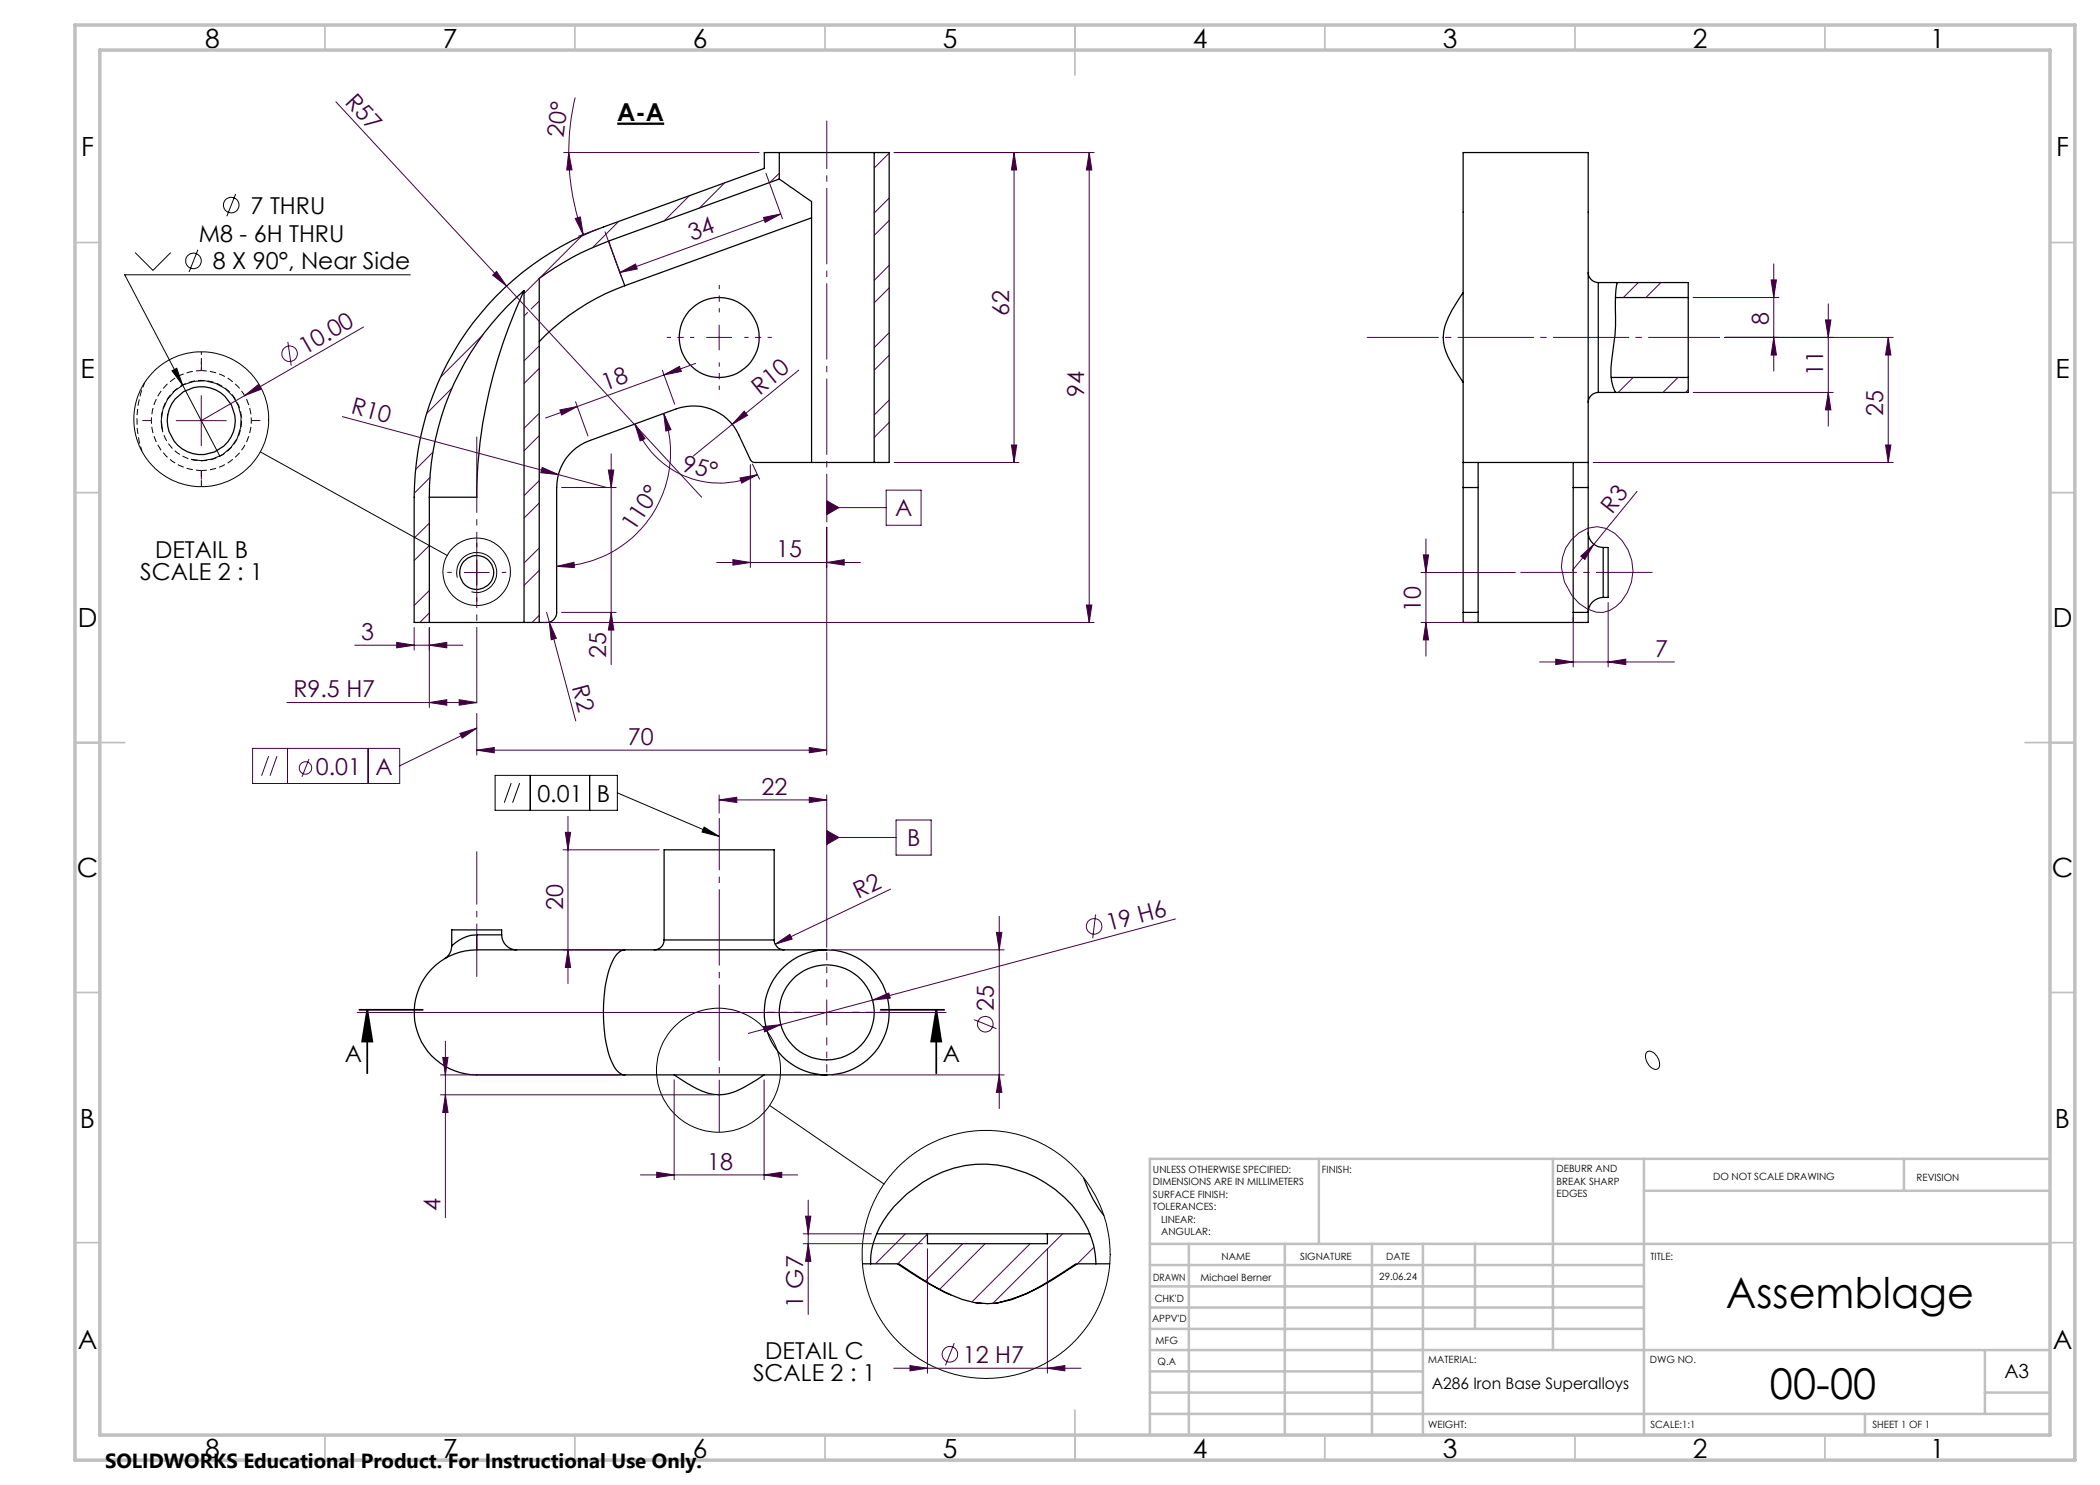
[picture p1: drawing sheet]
<svg xmlns="http://www.w3.org/2000/svg" width="420mm" height="297mm" viewBox="0 0 420 297" stroke-linecap="round" stroke-linejoin="round" font-family="sans-serif">
<g fill="none" stroke="#000" stroke-width=".25">
<path d="M155.9 35.8l6.4 4.5v52.2M155.9 30.5h18.9M155.9 30.5h-3v3.2l-32.2 11.7a57.5 57.5 0 0 0-37.9 54v25.1h3.1M155.9 30.5v5.3M155.9 35.8l-34.2 12.4M174.8 30.5v62M174.8 30.5h3v62h-3M104.8 58.1a100.7 100.7 0 0 0-9.4 41v.3h-9.5M104.8 58.1a54.3 54.3 0 0 0-18.9 41.3M104.8 58.1v66.4M121.7 48.2a54 54 0 0 0-13.9 7.5v68.8M121.7 48.2l3.3 8.9"/>
<path d="M125 57.1a45.3 45.3 0 0 0-17.2 11.2M162.3 43.6l-37.3 13.5M292.6 58.5a22.6 22.6 0 0 0-3.9 7.8 10.5 10.5 0 0 0 2.1 7.2l1.8 3M317.6 54.5a2.05 2.05 0 0 0 2.1 2M319.7 56.5v22M319.7 56.5h17.9v3M323.1 59.5h14.5M323.4 56.5a22.6 22.6 0 0 0-.3 6.9 43.5 43.5 0 0 1-.8 8.7 9.4 9.4 0 0 0 .8 6.4M337.6 59.5v16M319.7 78.5a2.05 2.05 0 0 0-2.1 2M322.2 75.5h15.4M337.6 75.5v3h-17.9"/>
<path d="M85.9 99.4v25.1M162.3 92.5h12.5M162.3 92.5h-11.3a.91 .91 0 0 1-.9-.6l-2.4-4.9a10 10 0 0 0-12.4-5.2l-17.4 6.3a9.9 9.9 0 0 0-6.6 9.4v25a1.99 1.99 0 0 1-2 2h-4.5M292.6 92.5h25M292.6 92.5v-62h25v62M292.6 92.5v5M292.6 97.5v25M292.6 97.5h3M295.6 92.5v5M295.6 97.5v25M314.6 92.5v5M314.6 97.5h3"/>
<path d="M314.6 97.5v25M317.6 92.5v5M317.6 97.5v25M317.6 106.5a3 3 0 0 0 3 3M320.6 109.5v10M320.6 119.5a3 3 0 0 0-3 3M320.6 109.5h1v10h-1M85.9 124.5h18.9M292.6 122.5v2h3M292.6 122.5h3M295.6 122.5v2M295.6 124.5h19"/>
<path d="M314.6 122.5v2M314.6 122.5h3M317.6 122.5v2h-3M90.3 189.2a2.97 2.97 0 0 1-1.3 2.5M95.4 190a12.5 12.5 0 0 0-12.5 13.1 12.5 12.5 0 0 0 13.7 11.9h28.4M95.4 190h29.6M95.4 187v3M95.4 187a7.6 7.6 0 0 0-5.1 2.2M95.4 187h4.9M100.3 187a3 3 0 0 0 3 3M100.3 187v-1h-10v3.2M125 190a3.2 3.2 0 0 0-2.6 2.4 29.8 29.8 0 0 0-1.4 15 14 14 0 0 0 2.4 6.8 2.14 2.14 0 0 0 1.6 .8"/>
<path d="M125 190h40.3M132.8 188a1.93 1.93 0 0 1-2 2M132.8 188v-18h22v18M132.8 188h22M154.8 188a1.99 1.99 0 0 0 2 2M125 215h40.3M134.8 215a20.5 20.5 0 0 0 8.1 3.9 10.7 10.7 0 0 0 7-2.1l2.9-1.8M216.7 235.6a25.5 25.5 0 0 0 4.1 7.5M172.5 252.8h7a56.6 56.6 0 0 0 13 7.1 16.1 16.1 0 0 0 12.9-1.2l5.1-2.8 5-3.1h6.5M174.1 252.8a14.9 14.9 0 0 1 3.6-10.1 23.7 23.7 0 0 1 21.8-9.7 23.5 23.5 0 0 1 18.8 14.6 15.6 15.6 0 0 1 .9 5.2M175.3 246.8h10.2M179.8 252.8l6.3 4.1 4 2.1"/>
<path d="M185.5 246.8h24M185.5 246.8v1.9h24v-1.9M209.5 246.8h8.5M215.2 252.8l-5 3.2a31 31 0 0 1-10 4.4l-1.6 .3M195.2 260.6l1.2 .1"/>
<circle cx="143.8" cy="67.5" r="8"/>
<circle cx="40.2" cy="84.1" r="6.8"/>
<circle cx="95.3" cy="114.5" r="3.4"/>
<circle cx="165.3" cy="202.5" r="9.5"/>
<circle cx="165.3" cy="202.5" r="12.5"/>
</g>
<g fill="none" stroke="#000" stroke-width=".2">
<path d="M47.1 38.8l-1.7 4.4M27 50.5l3.6 3.6 3.5-3.6M39.6 49.9l-1.8 4.5M82.1 55h-57.2l19.1 36.3M34.4 74.2l.9-.5 1.2 3.3zM32.5 86.2a8 8 0 0 1 7.1-10 8 8 0 0 1 8.6 8.6 8 8 0 0 1-10 7.1M52.1 90.4l37.3 20.7M91.5 115.5a4 4 0 0 1 3.5-5 4 4 0 0 1 4.3 4.3 4 4 0 0 1-5 3.6M99 155.1h24.5v7h-24.5zM102.2 156.6l-1.3 3.9M103.9 156.6l-1.4 3.9M106 155.1v7"/>
<path d="M117.9 155.1v7M123.5 158.6l20.3 8.7M140.8 165.4l3 1.9-3.4-.9zM329.4 210.4a1.59 1.59 0 0 1 2 .9 1.76 1.76 0 0 1 0 2.5 2.22 2.22 0 0 1-2.2-2l-.1-.8zM153.9 221.1l22.9 15.7"/>
<circle cx="38.7" cy="52.2" r="1.56"/>
<circle cx="46.2" cy="41" r="1.55"/>
<circle cx="40.2" cy="83.8" r="13.5"/>
<circle cx="95.3" cy="114.4" r="6.8"/>
<circle cx="143.7" cy="214" r="12.4"/>
<circle cx="197.2" cy="250.9" r="24.8"/>
</g>
<g fill="none" stroke="#400040" stroke-width=".2">
<path d="M115 19.5a46.4 46.4 0 0 0-1.3 11M67.2 20.4l34.1 36.8M112.7 30.5h39.1M113.7 30.5l.7 3.5h-1.1zM113.7 30.5a49.3 49.3 0 0 0 2.9 16.4M137.9 39.2l-5.1 5M144.9 36.6l-5 5M153.2 34.6l3.3 9.1M155.9 34.6l-1.9 1.9M177.8 30.6l-3 3M177.8 39.6l-3 3M178.8 30.5h40"/>
<path d="M202.8 30.5l.5 3.5h-1zM202.8 30.5v62M217.8 30.5l.6 3.5h-1.1zM217.8 30.5v94M98.5 55l.8-.7 2 2.9zM101.3 57.2l39 42.2M115 43.7l1.1-.3 .5 3.5zM116.3 47.2l-11.5 11.5M119.7 45.8l-4 1.4M121 46.4l3.3 9.1M123.7 44.3l-5.2 5.2M124 54.5l3.1-1.7 .4 1z"/>
<path d="M152.7 43.5l3.5-.7-3.2 1.7zM156.2 42.8l-32.2 11.7M177.8 53.1l-3 3M177.8 44.1l-3 3M177.8 57.6l-3 3M327.7 56.5l-3 3M332.2 56.5l-3 3M338.6 59.5h17.2M354.2 56h1.1l-.5 3.5zM354.8 52.8v21.4M40.3 79.1v10M48.9 79.1l2.8-2.2 .5 1z"/>
<path d="M48.9 79.1l-8.6 5M57.6 68.4l.6 4.7M72.7 65.4l-23.8 13.7M90.4 77.6l-5.1 5.1M96.6 67l-8.5 8.5M105.5 62.5l-.7 .7M107.8 69.2l-3 3M107.8 60.2l-1.6 1.6M107.8 73.7l-3 3M132.5 74l2.4 6.9M132.8 75l3.1-1.7 .4 1zM139.1 72.7l-30 10.9"/>
<path d="M141.3 67.5h5M143.8 65v5M159.8 74l-13.4 10.9M177.8 66.5l-3 3M177.8 71l-3 3M326.6 75.5l-3 3M335.6 75.5l-3 3M337.6 78l-.5 .5M338.6 78.5h28M345 67.5h33.6M354.8 67.5l.5 3.5h-1.1zM365.1 64h1.1l-.5 3.5z"/>
<path d="M365.7 78.5l.5 3.5h-1.1zM365.7 60.8v24.4M377.6 67.5l.6 3.5h-1.1zM377.6 67.5v25M35.2 84.1h10.1M68.5 83.3l43.2 11.6M86 95.5l-3.1 3.1M86.6 90.4l-3.5 3.5M107.8 82.7l-3 3M107.8 96.1l-3 3M107.8 87.1l-3 3.1M108.4 93.5l3.3 1.4-3.5-.4z"/>
<path d="M111.7 94.9l9.7 2.6M112 82l3.4-.7-3.1 1.7zM112.3 97.5h10.9M115.1 80.4l2.5 6.8M121.7 94h1.1l-.6 3.5zM122.2 90.8v42.1M127 84.8l2 2.9-1 .5zM127 84.8a18 18 0 0 0 24.5 10.1M132.8 82.7l1.4 3.2-1 .3zM132.8 82.7a22.8 22.8 0 0 1-21.5 30.6M146.4 84.9l-7.7 6.3M148 95.6l3.5-.7-3.2 1.7z"/>
<path d="M148.8 82.2l.7 .9-3.1 1.8zM150.1 92.9v20.6M150.5 92.8l1.4 3M177.2 98h7v7.1h-7zM177.8 80l-3 3M177.8 84.5l-3 3M178.8 92.5h25M202.3 89h1l-.5 3.5zM318.6 92.5h60M327.4 98.3l-8.6 10.6M377.1 89h1.1l-.6 3.5zM85.9 104.6l-3.1 3"/>
<path d="M85.9 118.1l-3.1 3M85.9 109.1l-3.1 3M92.9 114.5h4.9M95.4 112v5M107.8 109.6l-3 3M107.8 100.6l-3 3M107.8 114.1l-3 3M111.3 113.3l3.5-.8 .1 1zM143.3 112.5h28.8M146.6 111.9l3.5 .6-3.5 .5zM165.3 100.2l2.5 1.3-2.5 1.4zM165.3 112.5l3.5-.6v1.1z"/>
<path d="M165.3 105.4v45.6M165.3 101.5h11.9M284.2 114.5h18.9M284.7 111h1l-.5 3.5zM285.2 107.8v23.4M314.3 108a6.1 6.1 0 0 1 8.7-1.3 9.3 9.3 0 0 1-1.1 15.4l-1.3 .4a7.4 7.4 0 0 1-6.2-3.4 8.6 8.6 0 0 1-.1-11.1zM316.2 111.2l2.6-2.3-1.8 3zM318.8 108.9l-4.3 5.1M70.9 129h21.7M79.3 128.5l3.5 .5-3.5 .6zM82.8 125.5v4.5M85.9 122.6l-1.9 1.9"/>
<path d="M85.9 129l3.5-.5v1.1zM85.9 125.5v16M91.8 139.9l3.6 .6-3.6 .5zM107.8 123.1l-1.4 1.4M108.8 124.5h110M109.3 122.5l.6 1.9M109.9 124.4l1.4 3.3-1.1 .2zM109.9 124.4l5.2 19.8M112.3 122.5h10.9M122.2 122.5l.6 3.5h-1.1zM217.3 121h1.1l-.6 3.5zM284.2 124.5h10.4"/>
<path d="M285.2 124.5l.5 3.5h-1zM307.9 132.4h27M311.2 131.8l3.4 .6-3.4 .5zM314.6 123.5v9.9M321.6 132.4l3.6-.6v1.1zM321.6 120.5v12.9M50.5 149.7h29.4v7h-29.4zM53.7 151.2l-1.4 3.9M55.4 151.2l-1.4 3.9M57.4 140.5h38M57.5 149.7v7M61.8 151.8l-1.4 3.6"/>
<path d="M73.6 149.7v7M85.9 140.5l3.5-.6v1.1zM92 146.7l3.4-1.1-3 2zM95.4 150l3.4-.5v1.1zM95.4 142.7v8.3M95.4 150h69.9M95.4 145.6l-15.5 7.6M143.8 160l3.6-.5v1zM143.8 159v3.6M143.8 160h21.5M161.9 159.5l3.4 .5-3.4 .5zM161.9 149.5l3.4 .5-3.4 .6z"/>
<path d="M165.3 159v30.5M112.6 170h19.2M113.1 166.5h1l-.5 3.5zM113.6 163.3v33.4M165.3 166.1l2.5 1.4-2.5 1.4zM165.3 167.5h13.9M178.1 177.8l-23.1 11M179.2 164h7v7h-7zM112.6 190h11.3M113.6 190l.5 3.5h-1zM155 188.8l3-1.9 .4 .9zM165.3 200v5"/>
<path d="M166.3 190h34.5M199.3 186.5h1.1l-.6 3.5zM199.8 183.3v38.4M219.1 182.9l-.6 4.7M235.1 183.8l-78.9 21.1M71.4 202.5h117.8M88.1 215h35.8M88.1 219h54.7M88.5 211.5h1.1l-.5 3.5zM89.1 219l.5 3.5h-1.1zM89.1 208.2v35.4M134.8 216v20"/>
<path d="M152.6 205.3l3.6-.4-3.3 1.5zM152.8 216v20M156.2 204.9l-6.6 1.8M166.3 215h34.5M174.5 200l3.3-1.4 .2 1zM194.8 203.9l4.5 1.8M199.8 215l.6 3.5h-1.1zM128.1 235h31.5M131.3 234.5l3.5 .5-3.5 .5zM152.8 235l3.6-.5v1zM160.7 246.8h13.6M160.7 248.7h23.8"/>
<path d="M161.1 243.2h1.1l-.6 3.6zM161.6 248.7l.6 3.6h-1.1zM161.6 240v22.9M181.1 246.8l-6 6M185.5 246.8l-6 6M185.5 249.8v24.8M192.5 248.7l-7.5 7.6M197 248.7l-9.1 9.2M206 248.7l-11.6 11.7M209.5 249.8v24.8M212.5 246.8l-13.9 13.9M218.8 249.4l-3.3 3.4"/>
<path d="M178.8 273.6h37.4M182 273.1l3.5 .5-3.5 .6zM190.9 268.6l-1.8 4.5M209.5 273.6l3.5-.5v1.1z"/>
<circle cx="57.9" cy="70.7" r="1.56"/>
<circle cx="61.1" cy="153.6" r="1.24"/>
<circle cx="218.8" cy="185.3" r="1.55"/>
<circle cx="197.1" cy="204.8" r="1.55"/>
<circle cx="190" cy="270.9" r="1.56"/>
</g>
<path d="M40.3 74.1a10 10 0 0 1 10 10 10 10 0 0 1-10 10M40.3 94.1a10 10 0 0 1-10-10 10 10 0 0 1 10-10" fill="none" stroke="#000" stroke-width=".2" stroke-dasharray="1.3 .6" stroke-dashoffset=".2" stroke-linecap="butt"/>
<path d="M40.3 74.1v-3.8" fill="none" stroke="#000" stroke-width=".2" stroke-dasharray="1.3 .6" stroke-dashoffset=".7" stroke-linecap="butt"/>
<path d="M40.3 97.3v-3.2" fill="none" stroke="#000" stroke-width=".2" stroke-dasharray="1.3 .6" stroke-linecap="butt"/>
<path d="M28.9 76.6a19.1 19.1 0 0 0-.5 13.6" fill="none" stroke="#000" stroke-width=".2" stroke-dasharray="1.3 .6" stroke-dashoffset=".3" stroke-linecap="butt"/>
<path d="M32.3 85.3a8.1 8.1 0 0 1 10.5-8.8 8.1 8.1 0 0 1 3.1 13.3 8.1 8.1 0 0 1-13.3-3.3l-.3-1.2" fill="none" stroke="#000" stroke-width=".2" stroke-dasharray="1.3 .6" stroke-dashoffset=".1" stroke-linecap="butt"/>
<path d="M123.5 24.7h9.3" fill="none" stroke="#000" stroke-width=".46"/>
<path d="M71.9 202h12.7M73.4 202l1.1 6.3h-2.1zM73.4 202v12.7M176.1 202h12.7M187.3 202l.9 6.3h-2zM187.3 202v12.7" fill="none" stroke="#000" stroke-width=".35"/>
<path d="M143.9 163.6v62.8" fill="none" stroke="#400040" stroke-width=".2" stroke-dasharray="15.2 1.3 1.3 1.3" stroke-dashoffset="4.8" stroke-linecap="butt"/>
<path d="M95.4 195.4v-25.1" fill="none" stroke="#400040" stroke-width=".2" stroke-dasharray="15.2 1.3 1.3 1.3" stroke-dashoffset="4.6" stroke-linecap="butt"/>
<path d="M165.4 197.5v-7M160.4 202.5h-7M165.4 207.5v7M170.4 202.5h7" fill="none" stroke="#400040" stroke-width=".2" stroke-dasharray="15.2 1.3 1.3 1.3" stroke-dashoffset="13.6" stroke-linecap="butt"/>
<path d="M165.4 24.1v80.3" fill="none" stroke="#400040" stroke-width=".2" stroke-dasharray="15.2 1.3 1.3 1.3" stroke-dashoffset="5.6" stroke-linecap="butt"/>
<path d="M95.4 141.7v-55.4" fill="none" stroke="#400040" stroke-width=".2" stroke-dasharray="15.2 1.3 1.3 1.3" stroke-dashoffset="-1" stroke-linecap="butt"/>
<path d="M344 67.5h-70.6" fill="none" stroke="#400040" stroke-width=".2" stroke-dasharray="15.2 1.3 1.3 1.3" stroke-dashoffset=".9" stroke-linecap="butt"/>
<path d="M304.1 114.5h26.4" fill="none" stroke="#400040" stroke-width=".2" stroke-dasharray="15.2 1.3 1.3 1.3" stroke-dashoffset="3.9" stroke-linecap="butt"/>
<path d="M138.9 67.5h-5.5M143.9 62.5v-5.5M143.9 72.5v5.5M148.9 67.5h5.5" fill="none" stroke="#400040" stroke-width=".2" stroke-dasharray="15.2 1.3 1.3 1.3" stroke-dashoffset="14.4" stroke-linecap="butt"/>
<path d="M40.3 74.1v-1.8M30.3 84.1h-1.8M40.3 94.1v1.8M50.3 84.1h1.8M90.4 114.5h-.9M95.4 109.5v-.9M95.4 119.5v.9M100.4 114.5h.9" fill="none" stroke="#400040" stroke-width=".2" stroke-dasharray="15.2 1.3 1.3 1.3" stroke-linecap="butt"/>
<g fill="none" stroke="#c0c0c0" stroke-width=".35">
<path d="M65 5v5M115 5v5M165 5v5M215 5v10M265 5v5M315 5v5M365 5v5M15 48.5h5M410 48.5h5M15 98.5h5M410 98.5h5M15 148.5h10"/>
<path d="M405 148.5h10M15 198.5h5M410 198.5h5M15 248.5h5M410 248.5h5M65 287v5M115 287v5M165 287v5M215 282v10M265 287v5M315 287v5M365 287v5"/>
</g>
<g fill="none" stroke="#c0c0c0" stroke-width=".5">
<path d="M263.8 231.8v17M310.6 231.8v38.2M328.8 231.8v55.2M328.8 238.2h81.2M380.8 231.8v6.4M410 231.8h-180v55.2M230 248.8h180M230 257.3h98.8M230 253h98.8M237.8 248.8v38.2M257 248.8v38.2M274.4 248.8v38.2"/>
<path d="M284.6 248.8v38.2M295 248.8v17M230 265.8h98.8M230 261.5h98.8M230 278.5h54.6M230 274.3h54.6M230 270h180M397 278.5h13M397 270v12.8M230 282.8h180M373 282.8v4.2"/>
</g>
<path d="M15 5h400v287h-400zM20 10h390v277h-390z" fill="none" stroke="#c0c0c0" stroke-width=".7"/>
<g fill="#000">
<path d="M140.8 165.4l3 1.9-3.4-.9z"/>
<path d="M187.3 202l.9 6.3h-2zM73.4 202l1.1 6.3h-2.1z"/>
</g>
<g fill="#400040">
<path d="M98.5 55l.8-.7 2 2.9z"/>
<path d="M108.4 93.5l3.3 1.4-3.5-.4z"/>
<path d="M155 188.8l3-1.9 .4 .9z"/>
<path d="M148.8 82.2l.7 .9-3.1 1.8z"/>
<path d="M109.9 124.4l1.4 3.3-1.1 .2z"/>
<path d="M209.5 273.6l3.5-.5v1.1zM182 273.1l3.5 .5-3.5 .6z"/>
<path d="M143.8 160l3.6-.5v1zM161.9 159.5l3.4 .5-3.4 .5zM165.3 166.1v2.8l2.5-1.4zM95.4 150l3.4-.5v1.1zM161.9 149.5l3.4 .5-3.4 .6zM85.9 140.5l3.5-.6v1.1zM91.8 139.9l3.6 .6-3.6 .5zM146.6 111.9l3.5 .6-3.5 .5zM165.3 112.5l3.5-.6v1.1z"/>
<path d="M131.3 234.5l3.5 .5-3.5 .5zM152.8 235l3.6-.5v1z"/>
<path d="M79.3 128.5l3.5 .5-3.5 .6zM85.9 129l3.5-.5v1.1z"/>
<path d="M152.6 205.3l.3 1.1 3.3-1.5zM174.5 200l3.5-.4-.2-1z"/>
<path d="M112 82l3.4-.7-3.1 1.7zM132.8 75l3.1-1.7 .4 1z"/>
<path d="M152.7 43.5l3.5-.7-3.2 1.7zM124 54.5l3.1-1.7 .4 1z"/>
<path d="M111.3 113.3l3.5-.8 .1 1zM132.8 82.7l1.4 3.2-1 .3z"/>
<path d="M113.7 30.5l.7 3.5h-1.1zM115 43.7l1.1-.3 .5 3.5z"/>
<path d="M199.8 215l.6 3.5h-1.1zM199.3 186.5h1.1l-.6 3.5zM89.1 219l.5 3.5h-1.1zM88.5 211.5h1.1l-.5 3.5zM122.2 122.5l.6 3.5h-1.1zM121.7 94h1.1l-.6 3.5zM217.3 121h1.1l-.6 3.5zM217.8 30.5l.6 3.5h-1.1z"/>
<path d="M113.1 166.5h1l-.5 3.5zM113.6 190l.5 3.5h-1zM161.1 243.2h1.1l-.6 3.6zM161.6 248.7l.6 3.6h-1.1zM202.8 30.5l.5 3.5h-1zM202.3 89h1l-.5 3.5z"/>
<path d="M127 84.8l2 2.9-1 .5zM148 95.6l3.5-.7-3.2 1.7z"/>
</g>
<path d="M34.4 74.2l.9-.5 1.2 3.3z" fill="#000"/>
<g fill="#400040">
<path d="M48.9 79.1l2.8-2.2 .5 1z"/>
<path d="M316.2 111.2l2.6-2.3-1.8 3z"/>
<path d="M321.6 132.4l3.6-.6v1.1zM311.2 131.8l3.4 .6-3.4 .5z"/>
<path d="M92 146.7l3.4-1.1-3 2zM165.3 100.2l2.5 1.3-2.5 1.4z"/>
<path d="M365.1 64h1.1l-.5 3.5zM365.7 78.5l.5 3.5h-1.1zM354.2 56h1.1l-.5 3.5zM354.8 67.5l.5 3.5h-1.1zM377.6 67.5l.6 3.5h-1.1zM377.1 89h1.1l-.6 3.5zM284.7 111h1l-.5 3.5zM285.2 124.5l.5 3.5h-1z"/>
</g>
<g font-size="8.5">
<text x="345.2" y="261.6">Assemblage</text>
<text x="354" y="279.7">00-00</text>
</g>
<g font-size="5.3">
<text x="41" y="9.5">8</text>
<text x="88.5" y="9.5">7</text>
<text x="138.5" y="9.5">6</text>
<text x="188.5" y="9.5">5</text>
<text x="238.5" y="9.5">4</text>
<text x="288.5" y="9.5">3</text>
<text x="338.5" y="9.5">2</text>
<text x="386" y="9.5">1</text>
<text x="16.2" y="31.3">F</text>
<text x="411.2" y="31.3">F</text>
<text x="16.1" y="75.5">E</text>
<text x="411.1" y="75.5">E</text>
<text x="15.5" y="125.5">D</text>
<text x="410.5" y="125.5">D</text>
<text x="15.4" y="175.5">C</text>
<text x="410.4" y="175.5">C</text>
<text x="16" y="225.5">B</text>
<text x="411" y="225.5">B</text>
<text x="15.5" y="269.8">A</text>
<text x="410.5" y="269.8">A</text>
<text x="41" y="291.5">8</text>
<text x="88.5" y="291.5">7</text>
<text x="138.5" y="291.5">6</text>
<text x="188.5" y="291.5">5</text>
<text x="238.5" y="291.5">4</text>
<text x="288.5" y="291.5">3</text>
<text x="338.5" y="291.5">2</text>
<text x="386" y="291.5">1</text>
</g>
<text font-size="4.9" x="123.5" y="24.2">A-A</text>
<g font-size="4.7" fill="#400040">
<text x="68.8" y="20.6" transform="rotate(47 68.8 20.6)">R57</text>
<text x="112.7" y="27.5" transform="rotate(-82 112.7 27.5)">20°</text>
<text x="138.4" y="48.2" transform="rotate(-20 138.4 48.2)">34</text>
<text x="201.8" y="63.1" transform="rotate(-90 201.8 63.1)">62</text>
<text x="353.8" y="65" transform="rotate(-90 353.8 65)">8</text>
<text x="61" y="70.9" transform="rotate(-30 61 70.9)">10.00</text>
<text x="364.6" y="75.3" transform="rotate(-90 364.6 75.3)">11</text>
<text x="70" y="82.7" transform="rotate(15 70 82.7)">R10</text>
<text x="121.1" y="78.2" transform="rotate(-20 121.1 78.2)">18</text>
<text x="152" y="79.1" transform="rotate(-39 152 79.1)">R10</text>
<text x="216.8" y="79.3" transform="rotate(-90 216.8 79.3)">94</text>
<text x="376.6" y="83.2" transform="rotate(-90 376.6 83.2)">25</text>
<text x="136.2" y="94.2" transform="rotate(15 136.2 94.2)">95°</text>
<text x="126.9" y="106.5" transform="rotate(-57 126.9 106.5)">110°</text>
<text x="179" y="103.3">A</text>
<text x="322.5" y="102.9" transform="rotate(-52 322.5 102.9)">R3</text>
<text x="155.2" y="111.4">15</text>
<text x="284.2" y="122.3" transform="rotate(-90 284.2 122.3)">10</text>
<text x="72.3" y="128">3</text>
<text x="121.2" y="131.6" transform="rotate(-90 121.2 131.6)">25</text>
<text x="331" y="131.3">7</text>
<text x="114.4" y="137.4" transform="rotate(75 114.4 137.4)">R2</text>
<text x="58.7" y="139.5">R9.5 H7</text>
<text x="125.6" y="149">70</text>
<text x="63.2" y="154.9">0.01</text>
<text x="75.1" y="154.9">A</text>
<text x="152.3" y="158.9">22</text>
<text x="181.4" y="169.3">B</text>
<text x="171.6" y="179.8" transform="rotate(-26 171.6 179.8)">R2</text>
<text x="112.6" y="182" transform="rotate(-90 112.6 182)">20</text>
<text x="221.8" y="186.2" transform="rotate(-15 221.8 186.2)">19 H6</text>
<text x="198.8" y="202.3" transform="rotate(-90 198.8 202.3)">25</text>
<text x="141.4" y="233.9">18</text>
<text x="88.1" y="242.3" transform="rotate(-90 88.1 242.3)">4</text>
<text x="160.6" y="261.6" transform="rotate(-90 160.6 261.6)">1 G7</text>
<text x="192.6" y="272.6">12 H7</text>
</g>
<g font-size="4.7">
<text x="50.1" y="42.7">7 THRU</text>
<text x="39.7" y="48.3">M8 - 6H THRU</text>
<text x="42.6" y="53.9">8 X 90°, Near Side</text>
<text x="31" y="111.5">DETAIL B</text>
<text x="28" y="116.1">SCALE 2 : 1</text>
<text x="107.5" y="160.3">0.01</text>
<text x="119.4" y="160.3">B</text>
<text x="69" y="212.4">A</text>
<text x="188.5" y="212.4">A</text>
<text x="153" y="271.8">DETAIL C</text>
<text x="150.6" y="276.3">SCALE 2 : 1</text>
</g>
<text font-size="4.1" x="21" y="293.7">SOLIDWORKS Educational Product. For Instructional Use Only.</text>
<text font-size="3.9" x="400.9" y="275.5">A3</text>
<text font-size="3.2" x="286.4" y="277.9">A286 Iron Base Superalloys</text>
<g font-size="2">
<text x="230.6" y="234.6">UNLESS OTHERWISE SPECIFIED:</text>
<text x="230.6" y="237.1">DIMENSIONS ARE IN MILLIMETERS</text>
<text x="230.6" y="239.6">SURFACE FINISH:</text>
<text x="264.4" y="234.6">FINISH:</text>
<text x="311.3" y="234.5">DEBURR AND</text>
<text x="311.3" y="237">BREAK SHARP</text>
<text x="311.3" y="239.5">EDGES</text>
<text x="342.6" y="236">DO NOT SCALE DRAWING</text>
<text x="383.3" y="236.2">REVISION</text>
<text x="230.6" y="242.1">TOLERANCES:</text>
<text x="232.2" y="244.6">LINEAR:</text>
<text x="232.2" y="247.1">ANGULAR:</text>
<text x="244.3" y="252">NAME</text>
<text x="260" y="251.9">SIGNATURE</text>
<text x="277.2" y="251.9">DATE</text>
<text x="330.1" y="251.9">TITLE:</text>
<text x="230.6" y="256.1">DRAWN</text>
<text x="240.1" y="256.1">Michael Berner</text>
<text x="275.9" y="255.9">29.06.24</text>
<text x="230.9" y="260.3">CHK'D</text>
<text x="230.4" y="264.4">APPV'D</text>
<text x="231.1" y="268.8">MFG</text>
<text x="231.5" y="273">Q.A</text>
<text x="285.6" y="272.5">MATERIAL:</text>
<text x="330" y="272.5">DWG NO.</text>
<text x="285.6" y="285.5">WEIGHT:</text>
<text x="330.1" y="285.6">SCALE:1:1</text>
<text x="374.5" y="285.6">SHEET 1 OF 1</text>
</g>
</svg>
